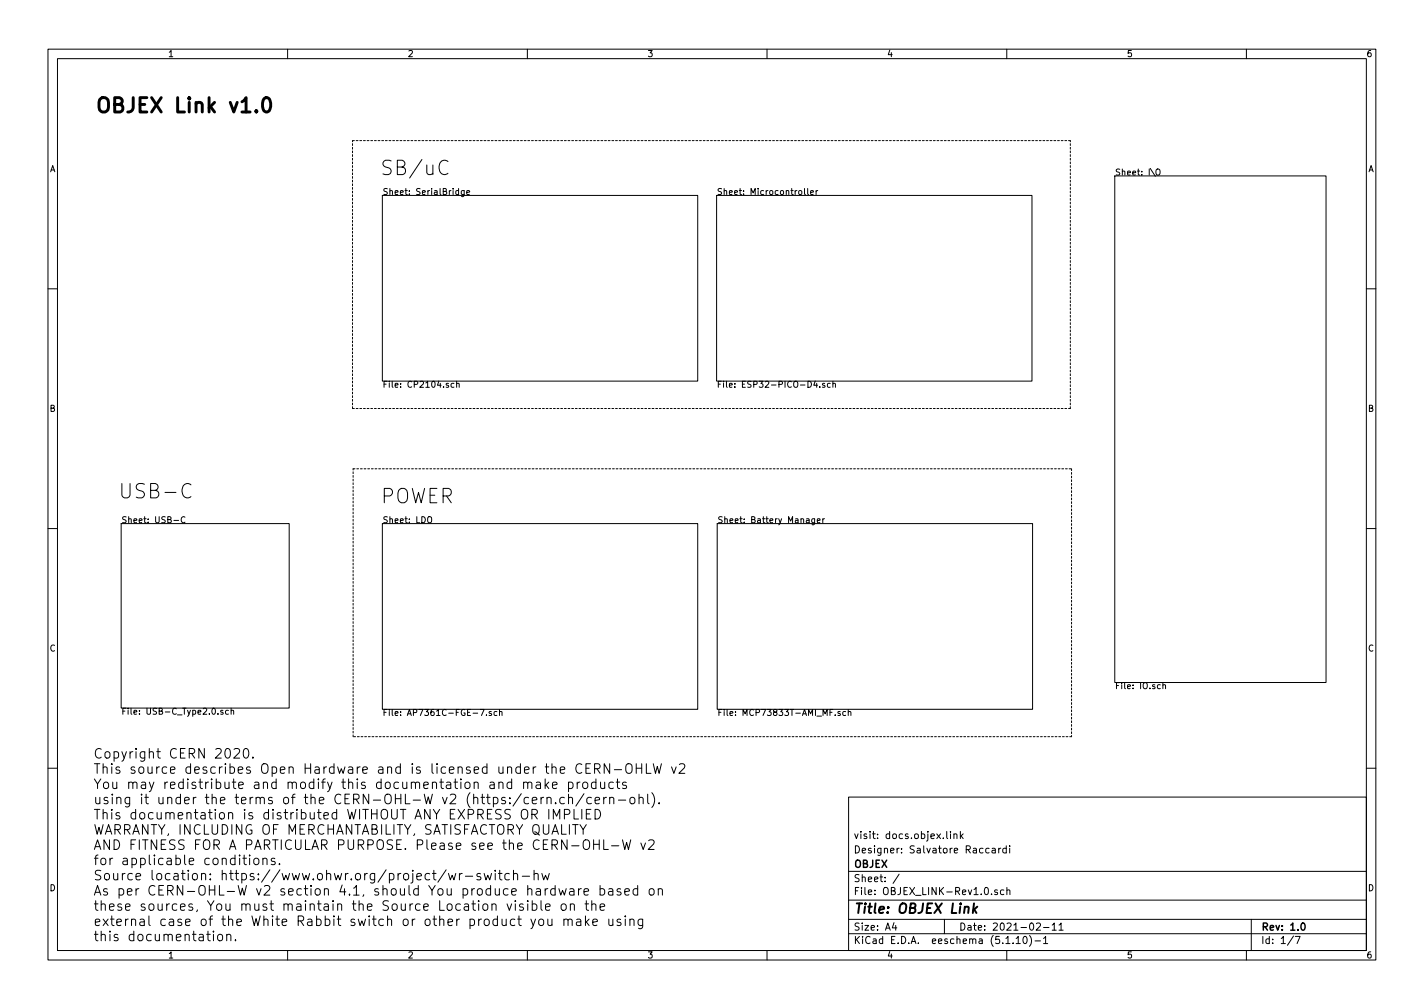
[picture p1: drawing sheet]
<svg xmlns="http://www.w3.org/2000/svg" width="297mm" height="210mm" viewBox="0 0 297 210" stroke-linecap="round" stroke-linejoin="round" font-family="sans-serif">
<g fill="none" stroke="#000" stroke-width=".21">
<path d="M10 10.3h277v189.9h-277zM12 12.2h273v186.1h-273zM60 10.3v1.9M110 10.3v1.9M160 10.3v1.9M210 10.3v1.9M260 10.3v1.9M93.4 33.7a1.21 1.21 0 0 0-1.4 0 1.21 1.21 0 0 0-.4 1.4 1.13 1.13 0 0 0 .6 1.2 1.13 1.13 0 0 0 1.2-.2M95.7 39.8l-.4-.1-.2 .3 .1 .5h.5M95.7 39.3v1.3M96.8 39.7v1.1l-.2 .2-.3-.1M96.8 39.8l-.4-.1-.2 .3 .1 .5h.5"/>
<path d="M167.8 39.3v1.1l.2 .2M168.5 39.3v1.1l.2 .2M170.2 39.7v.9M170.6 39.7l-.4 .3M232.5 36.7h44.1v105.7h-44.1zM241.2 35.4l.2-.2a.47 .47 0 0 1 .6 .5l-.1 .6-.5 .2-.3-.4zM79.8 40.8h65.7v38.7h-65.7zM97.4 40.2l.6-.1-.1-.3-.4-.1-.1 .2v.6h.5M149.5 40.8h65.8v38.7h-65.8zM169.1 40.2l.6-.1-.1-.3-.3-.1-.2 .2v.6h.5M10 60.2h2M95.2 79.5v1.3"/>
<path d="M170.1 79.5l-.4 .9h.8M170.4 80v.8M173.7 79.5v1.3M285 60.2h2M94.7 80h-.4l-.2 .2 .1 .5h.5M95.2 80.1l.5-.1 .1 .8M171 80.7v.1M172 80h-.3l-.1 .1v.2l.4 .1v.3h-.4M173.2 80h-.4l-.2 .2 .1 .5h.5M173.7 80.1l.5-.1 .1 .8M10 110.3h2M25.3 109.2h35v38.5h-35z"/>
<path d="M36.3 108.6h1M38.6 107.9a.56 .56 0 0 0-.8 .5 .56 .56 0 0 0 .8 .5M39.8 101.1a1.12 1.12 0 0 0-1.2-.1 1.12 1.12 0 0 0-.6 1.1 1.27 1.27 0 0 0 .3 1.4 1.27 1.27 0 0 0 1.4 .2l.1-.1M79.8 109.2h65.7v38.7h-65.7zM89.3 107.9l.2-.1a.45 .45 0 0 1 .5 .4v.7l-.5 .1-.2-.1zM149.6 109.2h65.8v38.7h-65.8zM169.9 108.2v1.1l-.2 .2-.3-.1M169.9 108.2h-.3l-.3 .2 .1 .6h.5M170.5 108.6l.6-.1-.1-.3h-.3l-.2 .2v.6h.5M171.6 108.2v.8M172 108.2l-.4 .2M285 110.3h2"/>
<path d="M46.5 148.2h-.3l-.2 .1 .1 .2 .4 .1v.3h-.5M47.7 148.2h-.4l-.3 .2 .2 .5h.5M48.2 148.3l.5-.1v.8M48.2 147.7v1.3M48.8 156.3l.8-.2 .3 .2 .1 .4-.1 .3-1.2 1.1h1.3M50.9 156.3l.3-.2a1.07 1.07 0 0 1 .5 1.8 .48 .48 0 0 1-.5 .2 .48 .48 0 0 1-.4-.3l-.1-.9zM52.8 157.9v.2M100.2 148h.8l-.6 1.2M101.5 149.1v.1M102.5 148.5l-.3-.1-.2 .2 .1 .2 .4 .1v.3h-.5M103.7 148.5l-.4-.1-.3 .2 .2 .6h.5M104.2 148.5h.5v.7"/>
<path d="M104.2 148v1.2M123.2 159.3h-1v2h1M127.2 159.3v2l-1.2-2v2M130.6 159.6a.66 .66 0 0 1 .8-.3 .66 .66 0 0 1 .5 .7v.6a.66 .66 0 0 1-.4 .6 .66 .66 0 0 1-.7 0 1.58 1.58 0 0 1-.2-1.6zM132.7 159.3v2M133.9 159.3v2M134.8 159.3v2h1M136.3 159.3l.4 2 .4-1.4 .4 1.4 .5-2M140.1 160l.5 1.3 .4-1.3M141.7 159.5l.3-.2h.5l.2 .2 .1 .4-.1 .3-1.1 1.1h1.2M175.3 148.5l-.3-.1-.2 .2v.2l.5 .1v.3h-.5M176.4 148.5l-.4-.1-.2 .2 .1 .6h.5"/>
<path d="M176.9 148.5h.5l.1 .7M176.9 148v1.2M242 142.9l-.3-.1-.3 .2 .2 .6h.4M242.6 142.9h.5v.8M242.6 142.4v1.3M10 160.2h2M50.6 179h.8M50.9 178.4v1.7l.1 .2 .4 .1M52.1 178.4v.1M52.1 179v1.4M53.1 179.1a.55 .55 0 0 1 .9 .3l-.1 .8a.55 .55 0 0 1-.5 .2 .55 .55 0 0 1-.5-.4v-.6zM54.8 179.2a.5 .5 0 0 1 .9 .1v1.1"/>
<path d="M54.8 179v1.4M57.3 179.1l-.5-.1-.2 .3 .1 .3 .6 .2v.5h-.7M109.2 163.3a.49 .49 0 0 1 .9 .1v1.1M109.2 163.1v1.4M110.1 163.4l.1-.2a.48 .48 0 0 1 .7 .2v1.1M111 167l1-.2-.1-.4-.6-.1-.3 .3 .1 1h.8M111.9 163.2h.7l.2 1.3M112.8 163.6l-.7 .1a.39 .39 0 0 0-.3 .4 .39 .39 0 0 0 .3 .4l.7-.1M112.9 166.3v1.4M113.4 166.3l-.4 .1-.1 .3M113.7 162.5v2M113.9 163.7l.6 .8"/>
<path d="M114.1 166.5a.49 .49 0 0 1 .9 .1v1.1M114.1 166.3v1.4M114.5 163.1l-.8 .8M114.5 168.8v2M115.2 163.8l1-.2-.1-.4-.6-.1-.3 .3 .1 1h.8M115.4 170.8v-2l.7 1.5 .7-1.5v2M115.9 167.5v.2M117.7 166.4l-.6-.1-.3 .4v.6l.2 .3h.7M117.7 169.9h.8a.54 .54 0 0 0 .4-.6 .54 .54 0 0 0-.4-.5h-.8v2M118.6 163.2l.6-.1 .3 .4v.6l-.1 .3h-.8M118.6 166.5a.47 .47 0 0 1 .8 .1v1.1M118.6 163.1v2"/>
<path d="M118.6 165.7v2M119.7 168.8v2h1M120.4 163.1v1.4M121 163.1l-.4 .1-.2 .3M121 172l.6 1 .7-1M121.4 168.8v2M121.6 163.3a.55 .55 0 0 1 .6-.2 .55 .55 0 0 1 .4 .4l-.1 .8a.55 .55 0 0 1-.5 .2 .55 .55 0 0 1-.5-.4zM121.6 173v1M121.8 165.6l-1.7 2.5M122.2 160.2h.7M122.3 169.8h.7M123.3 168.8h-1v2h1"/>
<path d="M123.4 166.4l-.6-.1-.4 .4v.6l.2 .3h.8M123.8 175.2v2M123.8 176.1h1.2M124 160.3h.8a.54 .54 0 0 0 .4-.5 .54 .54 0 0 0-.4-.5h-.8v2M124.1 167l1-.2-.1-.4-.6-.1-.3 .3 .1 1h.8M124.1 168.8a1.01 1.01 0 0 1 1.2 1 1.01 1.01 0 0 1-1.2 1zM124.3 163.2l-.6-.1-.3 .4v.6l.1 .3h.8M124.3 162.5v2M124.5 160.3l.7 1M125 175.2v2M125.3 163.1l.1 1.3a.53 .53 0 0 0 .7-.1M125.9 175.2v2h1"/>
<path d="M125.9 166.3v1.4M126.1 163.1v1.4M126.5 166.3l-.4 .1-.2 .3M127.2 166.5a.52 .52 0 0 1 .7-.1l.1 1.3M127.2 166.3v1.4M127.6 176.4h1.5M127.9 163.2l-.5-.1-.4 .4v.6l.2 .3h.7M128.1 160.5h1.6M128.5 163.1h.8M128.8 162.5v1.7l.1 .2 .4 .1M129 166.9h1.5M129.8 175.2l.5 2 .4-1.5 .4 1.5 .5-2"/>
<path d="M130.6 163.2a.5 .5 0 0 0-.8 .2l.1 .3 .5 .1 .3 .3-.3 .4-.6-.1M131.5 166.5a.55 .55 0 0 1 .5-.2 .55 .55 0 0 1 .4 .4v.6a.54 .54 0 0 1-.5 .4 .54 .54 0 0 1-.5-.4zM132.7 160.2h1.2M133.3 166.5a.49 .49 0 0 1 .9 .1v1.1M133.3 165.7v2M133.7 175.8l.5 1.4 .4-1.4M135.1 165.7v1.7l.3 .3M135.3 175.4l.3-.2h.5l.2 .2 .1 .3-.1 .3-1.1 1.2h1.2M136 165.3a2.29 2.29 0 0 1 0 3.1M137.5 167.5v.2M177 166.3h108v32h-108zM197.5 173.4v1.3l.2 .2"/>
<path d="M198.3 173.4v.2M198.3 173.9v1M199 174.1l.2-.2 .3 .1 .1 .9M199 173.9v1M200.3 173.4v1.5M200.5 174.4l.4 .5M200.9 173.9l-.6 .6M206.3 177l-.4-.1-.3 .3 .1 .6 .2 .1 .4-.1M207 177h.5l.1 .9M207.6 177.3l-.5 .1-.2 .2 .2 .3 .5-.1M208.3 176.9v1M208.8 176.9l-.5 .3"/>
<path d="M209.9 177l-.4-.1-.3 .3v.6l.3 .1 .4-.1M209.9 176.4v1.5M210.6 176.4v.2M210.6 176.9v1M285 160.2h2M44.5 194.9v1.3M45.5 195.1a.53 .53 0 0 1 .5-.2 .53 .53 0 0 1 .4 .4v.6a.54 .54 0 0 1-.5 .4 .54 .54 0 0 1-.5-.4zM47.3 195.1a.52 .52 0 0 1 .8-.1l.1 1.2M47.3 194.9v1.3M49.1 196v.2M58.3 180.2v.2M60 198.3v1.9"/>
<path d="M93.5 182.2l.4 1.3 .4-.9 .4 .9 .4-1.3M95.8 182.2v1.3M96.4 182.2l-.4 .1-.2 .3M97.1 182.8h1.5M100.2 182.3l-.5-.1-.2 .3 .1 .3 .6 .2v.4h-.7M101 182.2l.4 1.3 .4-.9 .4 .9 .3-1.3M103.3 181.5v.2M103.3 182.2v1.3M104 182.2h.7M104.2 181.5v1.7l.1 .2 .4 .1M105.8 188.5l.4 1.4 .5-1.4M106.2 182.3l-.5-.1-.4 .4v.6l.2 .2h.7"/>
<path d="M107.1 182.4a.52 .52 0 0 1 .8-.1l.1 1.2M107.1 181.5v2M107.5 188.5v1.4M108.9 182.8h1.6M109.1 188.6l-.5-.1-.2 .3 .1 .3 .6 .2v.5h-.7M110 198.3v1.9M110.1 188.5v1.4M110.7 191.7l.5 1.4M111 188.6l.6-.1 .4 .4v.6l-.2 .3h-.8M111 187.9v2M111.4 182.4a.5 .5 0 0 1 .9 .1v1M111.4 181.5v2"/>
<path d="M111.7 191.7l-.7 1.8-.3 .2M112.5 191.9a.53 .53 0 0 1 .5-.2 .53 .53 0 0 1 .4 .4v.6a.54 .54 0 0 1-.5 .4 .54 .54 0 0 1-.5-.4zM112.9 187.9v1.7l.2 .3M113 182.2l.4 1.3 .4-.9 .4 .9 .4-1.3M113.8 189.2l1-.2-.1-.4-.6-.1-.3 .3 .1 1h.8M114.3 191.7l.1 1.3a.52 .52 0 0 0 .7-.1M115.1 191.7v1.4M116.6 185.4l.4 1.3 .3-1 .4 1 .4-1.3M117.1 188.7a.55 .55 0 0 1 .6-.2 .55 .55 0 0 1 .4 .4l-.1 .8a.55 .55 0 0 1-.5 .2 .55 .55 0 0 1-.5-.4zM117.6 191.9a.52 .52 0 0 1 .8-.1l.1 1.3M117.6 191.7v1.4M118.5 192l.1-.2a.48 .48 0 0 1 .8 .2v1.1"/>
<path d="M118.9 185.5h.7l.1 1.2M119 188.7a.47 .47 0 0 1 .8 .1v1.1M119 188.5v1.4M119.7 185.8l-.7 .1a.39 .39 0 0 0-.2 .4 .39 .39 0 0 0 .2 .4l.7-.1M120.3 191.8h.8l.1 1.3M120.7 185.4v1.3M121.2 192.2l-.7 .1a.39 .39 0 0 0-.3 .4 .39 .39 0 0 0 .3 .4l.7-.1M121.3 185.4l-.4 .1-.2 .2M121.8 186l1-.2-.1-.3-.6-.1-.3 .2 .1 1h.8M122 188.5h.8M122.1 191.1v2M122.3 187.9v1.7l.1 .2 .4 .1"/>
<path d="M122.3 192.3l.6 .8M122.9 191.7l-.8 .8M123.4 188.7a.5 .5 0 0 1 .9 .1v1.1M123.4 187.9v2M123.6 192.4l1-.2-.1-.4-.6-.1-.3 .3 .1 1h.8M125.2 185.5l.6-.1 .3 .3v.6l-.2 .3h-.7M125.2 189.2l.9-.2-.1-.4-.5-.1-.3 .3 .1 1h.7M125.2 184.7v2M127 185.5h.8v1.2M127 191.7l.1 1.3a.52 .52 0 0 0 .7-.1M127.8 185.8l-.6 .1a.39 .39 0 0 0-.3 .4 .39 .39 0 0 0 .3 .4l.6-.1M127.8 191.7v1.4"/>
<path d="M129.5 185.5a.48 .48 0 0 0-.8 .1l.1 .3 .5 .1 .3 .3-.3 .4-.6-.1M129.5 191.8a.48 .48 0 0 0-.8 .2l.1 .3 .5 .1 .3 .3-.3 .4-.6-.1M130.3 186l1-.2-.1-.3-.6-.1-.3 .2 .1 1h.8M130.4 191.1v.1M130.4 191.7v1.4M131.4 191.9a.49 .49 0 0 1 .9 .1v1.1M131.4 191.7v1.4M133 185.5l-.6-.1-.3 .3v.6l.2 .3h.7M133 184.7v2M134.1 191.7v1.6l-.4 .4-.5-.1M134.1 191.8l-.6-.1-.4 .4v.6l.2 .3h.8M135.5 185.6a.55 .55 0 0 1 .5-.2 .55 .55 0 0 1 .4 .3v.6a.54 .54 0 0 1-.5 .4 .54 .54 0 0 1-.5-.4z"/>
<path d="M137.3 185.6a.49 .49 0 0 1 .9 0v1.1M137.3 185.4v1.3M160 198.3v1.9M177 194.8h108M177 191.8h108M177 187.8h108M177 181.8h108M186.5 192.5l-.4 1h1M186.8 193v1M187.6 182.3l-1.3 2M197 191.8v3M206.8 186.5v.1"/>
<path d="M208.1 185.7l-.4-.1-.2 .2v.2l.6 .2v.3h-.6M209.4 185.7l-.4-.1-.3 .3 .1 .6h.6M210 198.3v1.9M210 185.7l.3-.1 .3 .1 .1 .9M210 185.1v1.5M211.3 196.7v.1M212 195.8l.4-.5v1.5M212 196.8h.8M213.5 195.5l.2-.2a.8 .8 0 0 1 .6 .8 .8 .8 0 0 1-.6 .7l-.3-.5zM214.8 195.1a1.79 1.79 0 0 1 0 2.3M215.9 196.3h1.1M216.2 192.7l.6-.2 .2 .5-.9 1h.9"/>
<path d="M217.7 195.8l.4-.5v1.5M217.7 193.5h1.1M217.7 196.8h.8M219.5 193l.4-.5v1.5M219.5 194h.8M220.9 193l.4-.5v1.5M220.9 194h.9M260 198.3v1.9M261 191.8v6.5M269.8 195.2l-1.2 2M270.2 195.3h1l-.6 1.5"/>
</g>
<path d="M271.5 192.7l.2-.2a.8 .8 0 0 1 .6 .8 .8 .8 0 0 1-.6 .7l-.3-.5z" fill="none" stroke="#000" stroke-width=".3"/>
<path d="M203.2 188.4l-.3 2M203.2 189.7l.5 .7M203.9 189.1l-.9 .8" fill="none" stroke="#000" stroke-width=".41"/>
<path d="M73.5 29.3h149.9M73.5 85.2v-55.9M73.5 85.2h149.8M73.7 97.8h149.8M223.3 85.2v-55.9M223.5 97.8v55.9M73.7 153.7v-55.9M223.5 153.7h-149.8" fill="none" stroke="#000" stroke-width=".21" stroke-dasharray=".4 .4"/>
<path d="M55 20.6a.71 .71 0 0 1 .8-.2 .71 .71 0 0 1 .5 .5 1.81 1.81 0 0 1-.5 2.5 .77 .77 0 0 1-.9-.6 2.67 2.67 0 0 1 .1-2.2z" fill="none" stroke="#000" stroke-width=".61"/>
<g font-size="4.2">
<text x="19.7" y="23.5">OBJEX Link v1.0</text>
<text x="79.2" y="36.6">SB/uC</text>
<text x="24.6" y="104">USB-C</text>
<text x="79.4" y="105">POWER</text>
</g>
<g font-size="2.8">
<text x="19.4" y="158.2">Copyright CERN 2020.</text>
<text x="19.4" y="161.4">This source describes Open Hardware and is licensed under the CERN-OHLW v2</text>
<text x="19.4" y="164.6">You may redistribute and modify this documentation and make products</text>
<text x="19.4" y="167.8">using it under the terms of the CERN-OHL-W v2 (https:/cern.ch/cern-ohl).</text>
<text x="19.4" y="170.9">This documentation is distributed WITHOUT ANY EXPRESS OR IMPLIED</text>
<text x="19.4" y="174.1">WARRANTY, INCLUDING OF MERCHANTABILITY, SATISFACTORY QUALITY</text>
<text x="19.4" y="177.3">AND FITNESS FOR A PARTICULAR PURPOSE. Please see the CERN-OHL-W v2</text>
<text x="19.4" y="180.5">for applicable conditions.</text>
<text x="19.4" y="183.6">Source location: https://www.ohwr.org/project/wr-switch-hw</text>
<text x="19.4" y="186.8">As per CERN-OHL-W v2 section 4.1, should You produce hardware based on</text>
<text x="19.4" y="190">these sources, You must maintain the Source Location visible on the</text>
<text x="178" y="190.5">Title: OBJEX Link</text>
<text x="19.4" y="193.2">external case of the White Rabbit switch or other product you make using</text>
<text x="19.4" y="196.3">this documentation.</text>
</g>
<g font-size="2.1">
<text x="178" y="178">Designer: Salvatore Raccardi</text>
<text x="178" y="175">visit: docs.objex.link</text>
<text x="178" y="184">Sheet: /</text>
<text x="178" y="181">OBJEX</text>
<text x="178" y="186.7">File: OBJEX_LINK-Rev1.0.sch</text>
<text x="178" y="196.9">KiCad E.D.A. eeschema (5.1.10)-1</text>
<text x="178" y="194.1">Size: A4</text>
<text x="200" y="194.1">Date: 2021-02-11</text>
<text x="263" y="194.1">Rev: 1.0</text>
<text x="263" y="196.9">Id: 1/7</text>
</g>
<g font-size="1.8">
<text x="35" y="11.9">1</text>
<text x="85" y="11.9">2</text>
<text x="135" y="11.9">3</text>
<text x="185" y="11.9">4</text>
<text x="235" y="11.9">5</text>
<text x="285" y="11.9">6</text>
<text x="10.4" y="35.9">A</text>
<text x="285.4" y="35.9">A</text>
<text x="79.8" y="40.7">Sheet: SerialBridge</text>
<text x="149.5" y="40.7">Sheet: Microcontroller</text>
<text x="232.5" y="36.6">Sheet: I\O</text>
<text x="79.8" y="80.9">File: CP2104.sch</text>
<text x="149.5" y="80.9">File: ESP32-PICO-D4.sch</text>
<text x="10.4" y="85.9">B</text>
<text x="285.4" y="85.9">B</text>
<text x="25.3" y="109.1">Sheet: USB-C</text>
<text x="79.8" y="109.1">Sheet: LDO</text>
<text x="149.6" y="109.1">Sheet: Battery Manager</text>
<text x="10.4" y="135.9">C</text>
<text x="285.4" y="135.9">C</text>
<text x="232.5" y="143.7">File: IO.sch</text>
<text x="25.3" y="149.1">File: USB-C_Type2.0.sch</text>
<text x="79.8" y="149.3">File: AP7361C-FGE-7.sch</text>
<text x="149.6" y="149.3">File: MCP73833T-AMI_MF.sch</text>
<text x="10.4" y="185.9">D</text>
<text x="285.4" y="185.9">D</text>
<text x="35" y="199.9">1</text>
<text x="85" y="199.9">2</text>
<text x="135" y="199.9">3</text>
<text x="185" y="199.9">4</text>
<text x="235" y="199.9">5</text>
<text x="285" y="199.9">6</text>
</g>
</svg>
